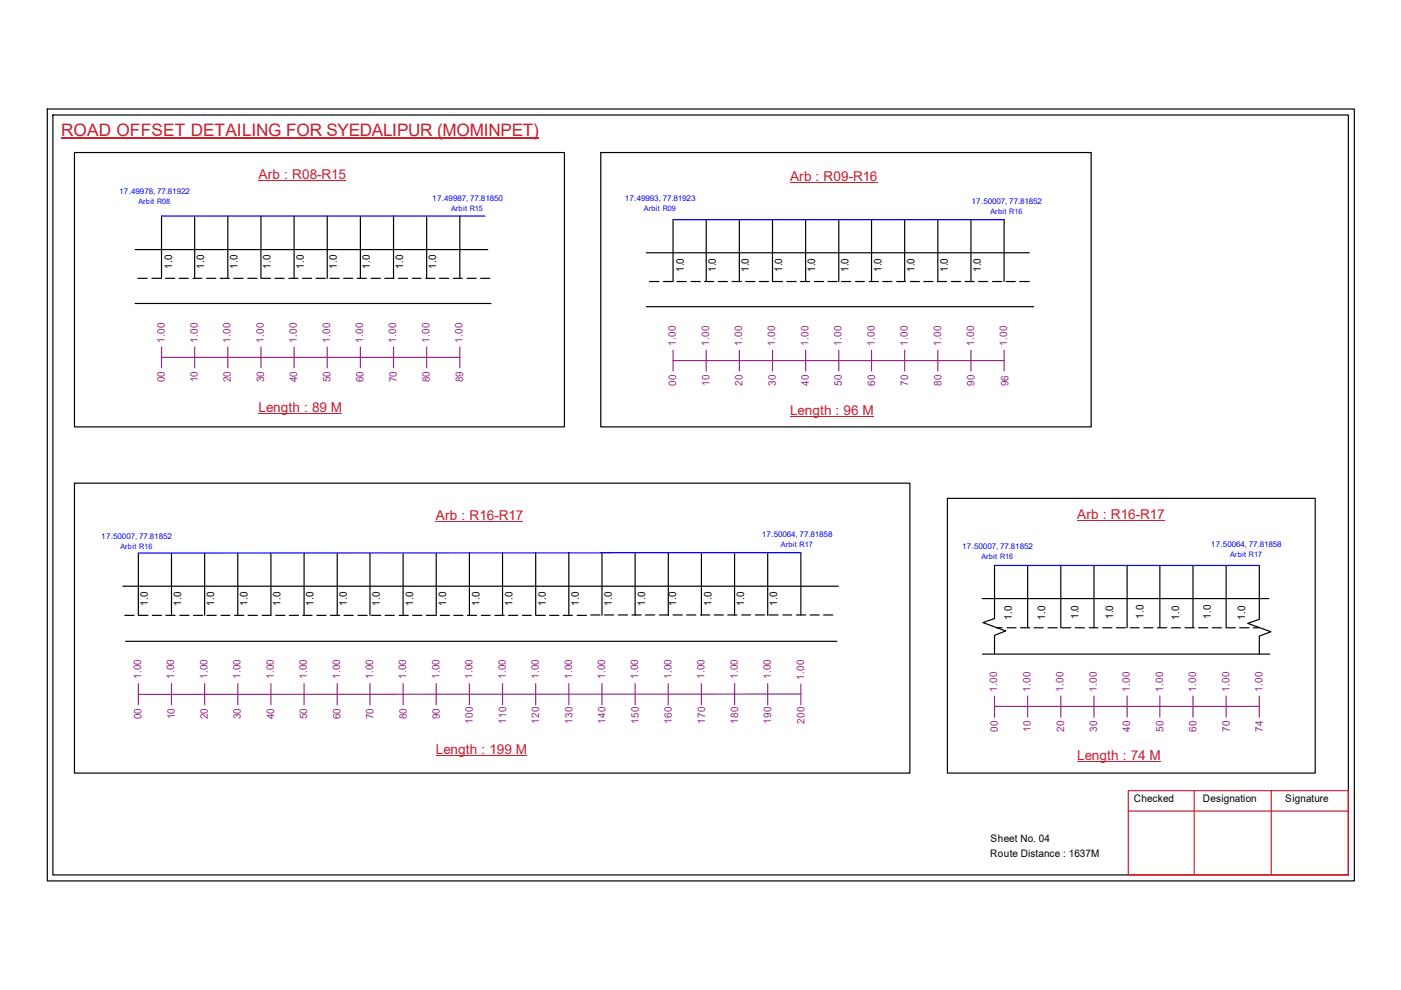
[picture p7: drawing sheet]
<svg xmlns="http://www.w3.org/2000/svg" width="297mm" height="210mm" viewBox="0 0 297 210" stroke-linecap="round" stroke-linejoin="round" font-family="sans-serif">
<g fill="none" stroke="#000" stroke-width=".25">
<path d="M10 23.1h277.1v163.7h-277.1zM11.2 24.4h274.7v161.1h-274.7zM15.8 32.3h103.9v58.2h-103.9zM127.4 32.3h103.9v58.2h-103.9zM28.7 52.9h74.7M29.2 59h2M32.2 59h1.9M34.2 45.8v13.2M35.1 59h1.9M38 59h1.9M40.9 59h1.9M41.3 45.8v13.2"/>
<path d="M43.8 59h2M46.7 59h1.9M48.3 45.8v13.2M49.6 59h1.9M52.5 59h2M55.3 45.8v13.2M55.4 59h2M58.3 59h1.9M61.3 59h1.9M62.4 45.8v13.2M64.1 59h2M67 59h2"/>
<path d="M69.4 45.8v13.2M70 59h1.9M72.9 59h1.9M75.7 59h2M76.4 45.8v13.2M78.7 59h1.9M81.6 59h1.9M83.4 45.8v13.2M84.5 59h1.9M87.4 59h1.9M90.3 59h1.9M90.5 45.8v13.2"/>
<path d="M93.2 59h1.9M96.1 59h1.9M97.5 45.8v13.2M99 59h2M101.9 59h1.9M137 53.6h81.2M137.7 59.7h2M140.7 59.7h1.9M142.7 46.6v13.1M143.5 59.7h2M146.5 59.7h2M149.4 59.7h1.9"/>
<path d="M149.7 46.6v13.1M152.3 59.7h1.9M155.2 59.7h2M156.8 46.6v13.1M158.1 59.7h2M161 59.7h1.9M163.8 46.6v13.1M164 59.7h1.9M166.8 59.7h2M169.7 59.7h2M170.8 46.6v13.1M172.7 59.7h1.9"/>
<path d="M175.6 59.7h1.9M177.8 46.6v13.1M178.4 59.7h2M181.4 59.7h1.9M184.3 59.7h1.9M184.8 46.6v13.1M187.2 59.7h1.9M190.1 59.7h1.9M191.8 46.6v13.1M193 59.7h1.9M195.9 59.7h1.9M198.8 59.7h1.9"/>
<path d="M198.8 46.6v13.1M201.7 59.7h2M204.6 59.7h1.9M205.9 46.6v13.1M207.5 59.7h1.9M210.4 59.7h2M212.9 46.6v13.1M213.3 59.7h2M216.2 59.7h2M28.7 64.3h75.4M137 65h82.2M15.8 102.4h177.1v61.5h-177.1z"/>
<path d="M29.3 117.3v13.2M36.4 117.3v13.2M43.4 117.3v13.2M50.4 117.3v13.2M57.4 117.3v13.2h-1.8M64.5 117.3v13.2M71.5 117.3v13.2M78.4 117.3v13.2M85.5 117.3v13.2M92.5 117.3v13.2M99.5 117.3v13.2M106.5 117.3v13.2"/>
<path d="M113.6 117.3v13.2M120.6 117.3v13.2M127.6 117.3v13.2M134.7 117.3v13.2M141.7 117.3v13.2M148.7 117.3v13.2M155.7 117.3v13.2M162.8 117.3v13.2M169.8 117.2v13.2M200.9 105.7h77.9v58.2h-77.9zM210.9 119.9v7M217.9 119.9v13.2"/>
<path d="M224.9 119.9v13.2M231.9 119.9v13.2M239 119.9v13.2M245.9 119.9v13.2M252.9 119.9v13.2M260 119.9v13.2h1.9M267 119.9v11.4l-2.5 .9 4.9 1.7-2.4 1v3.8M26 124.3h151.8M26.5 130.5h1.9M26.6 136h150.8M29.4 130.5h2M32.3 130.5h1.9"/>
<path d="M35.2 130.5h1.9M38.1 130.5h2M41 130.5h2M43.9 130.5h1.9M46.9 130.5h1.8M49.7 130.5h2M52.6 130.5h2M58.5 130.5h1.9M61.3 130.5h2M64.2 130.5h2M67.2 130.5h1.9M70.1 130.5h1.9"/>
<path d="M72.9 130.5h2M75.9 130.5h1.9M78.8 130.5h1.9M81.7 130.5h1.9M84.6 130.5h2M87.5 130.5h1.9M90.4 130.5h1.9M93.3 130.5h2M96.2 130.5h2M99.1 130.5h1.9M102.1 130.5h1.8M104.9 130.5h2"/>
<path d="M107.8 130.5h2M110.8 130.5h1.8M113.7 130.5h1.9M116.5 130.5h2M119.4 130.5h2M122.4 130.5h1.9M125.3 130.4h1.9M128.1 130.4h2M131.1 130.4h2M134 130.4h1.9M136.9 130.4h1.9M139.8 130.4h2"/>
<path d="M142.7 130.4h1.9M145.6 130.4h1.9M148.5 130.4h2M151.4 130.4h2M154.3 130.4h1.9M157.3 130.4h1.8M160.1 130.4h2M163 130.4h2M166 130.4h1.8M168.9 130.4h1.9M171.7 130.4h2M174.6 130.4h2"/>
<path d="M208.2 126.9h60.8M208.3 138.7h60.9M210.9 126.7v4.4l-2.5 .9 4.8 1.8-2.3 .9v3.8M211.2 133.1h1.3M213.5 133.1h1.9M216.4 133.1h1.9M219.2 133.1h2M222.2 133.1h2M225.1 133.1h1.9M228 133.1h1.9M230.9 133.1h1.9M233.8 133.1h2"/>
<path d="M236.7 133.1h1.9M239.6 133.1h1.9M242.5 133.1h2M245.4 133.1h2M248.4 133.1h1.8M251.2 133.1h2M254.1 133.1h2M257 133.1h1.9M262.8 133.1h2M265.7 133.1h1.3"/>
</g>
<path d="M239.2 167.6h46.7v17.9h-46.7zM239.2 172h46.7M253.2 167.6v17.9M269.5 167.6v17.9" fill="none" stroke="#cc1f26" stroke-width=".25"/>
<path d="M13 29.3h101.3" fill="none" stroke="#cd2027" stroke-width=".25"/>
<path d="M34.2 45.8h68.6M142.7 46.6h70.2M169.8 117.2l-140.5 .1M210.9 119.9h56.1" fill="none" stroke="#00f" stroke-width=".25"/>
<g fill="none" stroke="#93278f" stroke-width=".25">
<path d="M34.2 75.8h63.3M34.2 73.6v4.4M41.3 73.6v4.4M48.3 73.6v4.4M55.3 73.6v4.4M62.4 73.6v4.4M69.4 73.6v4.4M76.4 73.6v4.4M83.4 73.6v4.4M90.5 73.6v4.4M97.5 73.6v4.4M142.7 76.5h70.2"/>
<path d="M142.7 74.3v4.4M149.7 74.3v4.4M156.8 74.3v4.4M163.8 74.3v4.4M170.8 74.3v4.4M177.8 74.3v4.4M184.8 74.3v4.4M191.8 74.3v4.4M198.8 74.3v4.4M205.9 74.3v4.4M212.9 74.3v4.4M29.3 144.9v4.5"/>
<path d="M36.4 144.9v4.5M43.4 144.9v4.5M50.4 144.9v4.5M57.4 144.9v4.5M64.5 144.9v4.5M71.5 144.9v4.5M78.4 144.9v4.5M85.5 144.9v4.5M92.5 144.9v4.5M99.5 144.9v4.5M106.5 144.9v4.5M113.6 144.9v4.5"/>
<path d="M120.6 144.9v4.5M127.6 144.9v4.5M134.7 144.9v4.5M141.7 144.9v4.5M148.7 144.9v4.5M155.7 144.9v4.5M162.8 144.9v4.5M169.8 147.2h-140.5M169.8 145v4.4M210.9 149.8h56.1M210.9 147.6v4.5M217.9 147.6v4.5"/>
<path d="M224.9 147.6v4.5M231.9 147.6v4.5M239 147.6v4.5M245.9 147.6v4.5M252.9 147.6v4.5M260 147.6v4.5M267 147.6v4.5"/>
</g>
<path d="M54.8 38.4h18.5M167.5 38.7h18.5M54.8 87.7h17.6M167.5 88.2h17.6M92.4 110.5h18.5M228.4 110.3h18.4M92.4 160.1h19.2M228.4 161.5h17.6" fill="none" stroke="#cd2027" stroke-width=".21"/>
<text font-size="3.6" fill="#cd2027" x="13" y="28.9">ROAD OFFSET DETAILING FOR SYEDALIPUR (MOMINPET)</text>
<g font-size="2.9" fill="#cd2027">
<text x="54.8" y="38">Arb : R08-R15</text>
<text x="167.5" y="38.4">Arb : R09-R16</text>
<text x="54.8" y="87.4">Length : 89 M</text>
<text x="167.5" y="87.9">Length : 96 M</text>
<text x="92.4" y="110.2">Arb : R16-R17</text>
<text x="228.4" y="110">Arb : R16-R17</text>
<text x="92.4" y="159.8">Length : 199 M</text>
<text x="228.4" y="161.1">Length : 74 M</text>
</g>
<g font-size="2.2">
<text x="36.5" y="57.1" transform="rotate(-90 36.5 57.1)">1.0</text>
<text x="43.3" y="57.1" transform="rotate(-90 43.3 57.1)">1.0</text>
<text x="50.3" y="57.1" transform="rotate(-90 50.3 57.1)">1.0</text>
<text x="57.4" y="57.1" transform="rotate(-90 57.4 57.1)">1.0</text>
<text x="64.4" y="57.1" transform="rotate(-90 64.4 57.1)">1.0</text>
<text x="71.4" y="57.1" transform="rotate(-90 71.4 57.1)">1.0</text>
<text x="78.4" y="57.1" transform="rotate(-90 78.4 57.1)">1.0</text>
<text x="85.5" y="57.1" transform="rotate(-90 85.5 57.1)">1.0</text>
<text x="92.5" y="57.1" transform="rotate(-90 92.5 57.1)">1.0</text>
<text x="145" y="57.7" transform="rotate(-90 145 57.7)">1.0</text>
<text x="151.8" y="57.7" transform="rotate(-90 151.8 57.7)">1.0</text>
<text x="158.8" y="57.7" transform="rotate(-90 158.8 57.7)">1.0</text>
<text x="165.8" y="57.7" transform="rotate(-90 165.8 57.7)">1.0</text>
<text x="172.8" y="57.7" transform="rotate(-90 172.8 57.7)">1.0</text>
<text x="179.9" y="57.7" transform="rotate(-90 179.9 57.7)">1.0</text>
<text x="186.9" y="57.7" transform="rotate(-90 186.9 57.7)">1.0</text>
<text x="193.9" y="57.7" transform="rotate(-90 193.9 57.7)">1.0</text>
<text x="201" y="57.7" transform="rotate(-90 201 57.7)">1.0</text>
<text x="208" y="57.7" transform="rotate(-90 208 57.7)">1.0</text>
<text x="31.4" y="128.5" transform="rotate(-90 31.4 128.5)">1.0</text>
<text x="38.4" y="128.5" transform="rotate(-90 38.4 128.5)">1.0</text>
<text x="45.4" y="128.5" transform="rotate(-90 45.4 128.5)">1.0</text>
<text x="52.4" y="128.5" transform="rotate(-90 52.4 128.5)">1.0</text>
<text x="59.5" y="128.5" transform="rotate(-90 59.5 128.5)">1.0</text>
<text x="66.5" y="128.5" transform="rotate(-90 66.5 128.5)">1.0</text>
<text x="73.5" y="128.5" transform="rotate(-90 73.5 128.5)">1.0</text>
<text x="80.6" y="128.5" transform="rotate(-90 80.6 128.5)">1.0</text>
<text x="87.6" y="128.5" transform="rotate(-90 87.6 128.5)">1.0</text>
<text x="94.6" y="128.5" transform="rotate(-90 94.6 128.5)">1.0</text>
<text x="101.6" y="128.5" transform="rotate(-90 101.6 128.5)">1.0</text>
<text x="108.7" y="128.5" transform="rotate(-90 108.7 128.5)">1.0</text>
<text x="115.7" y="128.5" transform="rotate(-90 115.7 128.5)">1.0</text>
<text x="122.7" y="128.5" transform="rotate(-90 122.7 128.5)">1.0</text>
<text x="129.7" y="128.5" transform="rotate(-90 129.7 128.5)">1.0</text>
<text x="136.8" y="128.5" transform="rotate(-90 136.8 128.5)">1.0</text>
<text x="143.4" y="128.5" transform="rotate(-90 143.4 128.5)">1.0</text>
<text x="150.8" y="128.5" transform="rotate(-90 150.8 128.5)">1.0</text>
<text x="157.8" y="128.5" transform="rotate(-90 157.8 128.5)">1.0</text>
<text x="164.8" y="128.5" transform="rotate(-90 164.8 128.5)">1.0</text>
<text x="214.5" y="131.5" transform="rotate(-90 214.5 131.5)">1.0</text>
<text x="221.6" y="131.4" transform="rotate(-90 221.6 131.4)">1.0</text>
<text x="228.6" y="131.3" transform="rotate(-90 228.6 131.3)">1.0</text>
<text x="236" y="131.3" transform="rotate(-90 236 131.3)">1.0</text>
<text x="242.4" y="131.2" transform="rotate(-90 242.4 131.2)">1.0</text>
<text x="250" y="131.4" transform="rotate(-90 250 131.4)">1.0</text>
<text x="256.7" y="131.2" transform="rotate(-90 256.7 131.2)">1.0</text>
<text x="264" y="131.5" transform="rotate(-90 264 131.5)">1.0</text>
<text x="240.4" y="170.1">Checked</text>
<text x="255.1" y="170.1">Designation</text>
<text x="272.5" y="170.1">Signature</text>
<text x="210" y="178.6">Sheet No. 04</text>
<text x="209.9" y="181.7">Route Distance : 1637M</text>
</g>
<g font-size="2.2" fill="#93278f">
<text x="34.9" y="72.6" transform="rotate(-90 34.9 72.6)">1.00</text>
<text x="41.9" y="72.6" transform="rotate(-90 41.9 72.6)">1.00</text>
<text x="48.9" y="72.6" transform="rotate(-90 48.9 72.6)">1.00</text>
<text x="55.9" y="72.6" transform="rotate(-90 55.9 72.6)">1.00</text>
<text x="62.9" y="72.6" transform="rotate(-90 62.9 72.6)">1.00</text>
<text x="70" y="72.6" transform="rotate(-90 70 72.6)">1.00</text>
<text x="77" y="72.6" transform="rotate(-90 77 72.6)">1.00</text>
<text x="84" y="72.6" transform="rotate(-90 84 72.6)">1.00</text>
<text x="91.1" y="72.6" transform="rotate(-90 91.1 72.6)">1.00</text>
<text x="98.1" y="72.6" transform="rotate(-90 98.1 72.6)">1.00</text>
<text x="143.3" y="73.3" transform="rotate(-90 143.3 73.3)">1.00</text>
<text x="150.3" y="73.3" transform="rotate(-90 150.3 73.3)">1.00</text>
<text x="157.3" y="73.3" transform="rotate(-90 157.3 73.3)">1.00</text>
<text x="164.4" y="73.3" transform="rotate(-90 164.4 73.3)">1.00</text>
<text x="171.4" y="73.3" transform="rotate(-90 171.4 73.3)">1.00</text>
<text x="178.4" y="73.3" transform="rotate(-90 178.4 73.3)">1.00</text>
<text x="185.5" y="73.3" transform="rotate(-90 185.5 73.3)">1.00</text>
<text x="192.5" y="73.3" transform="rotate(-90 192.5 73.3)">1.00</text>
<text x="199.5" y="73.3" transform="rotate(-90 199.5 73.3)">1.00</text>
<text x="206.5" y="73.3" transform="rotate(-90 206.5 73.3)">1.00</text>
<text x="213.6" y="73.3" transform="rotate(-90 213.6 73.3)">1.00</text>
<text x="34.9" y="81" transform="rotate(-90 34.9 81)">00</text>
<text x="41.9" y="81" transform="rotate(-90 41.9 81)">10</text>
<text x="49" y="81" transform="rotate(-90 49 81)">20</text>
<text x="56" y="81" transform="rotate(-90 56 81)">30</text>
<text x="63" y="81" transform="rotate(-90 63 81)">40</text>
<text x="70.1" y="81" transform="rotate(-90 70.1 81)">50</text>
<text x="77.1" y="81" transform="rotate(-90 77.1 81)">60</text>
<text x="84.1" y="81" transform="rotate(-90 84.1 81)">70</text>
<text x="91.1" y="81" transform="rotate(-90 91.1 81)">80</text>
<text x="98.2" y="81" transform="rotate(-90 98.2 81)">89</text>
<text x="143.4" y="81.8" transform="rotate(-90 143.4 81.8)">00</text>
<text x="150.4" y="81.8" transform="rotate(-90 150.4 81.8)">10</text>
<text x="157.4" y="81.8" transform="rotate(-90 157.4 81.8)">20</text>
<text x="164.5" y="81.8" transform="rotate(-90 164.5 81.8)">30</text>
<text x="171.5" y="81.8" transform="rotate(-90 171.5 81.8)">40</text>
<text x="178.5" y="81.8" transform="rotate(-90 178.5 81.8)">50</text>
<text x="185.5" y="81.8" transform="rotate(-90 185.5 81.8)">60</text>
<text x="192.6" y="81.8" transform="rotate(-90 192.6 81.8)">70</text>
<text x="199.6" y="81.8" transform="rotate(-90 199.6 81.8)">80</text>
<text x="206.6" y="81.8" transform="rotate(-90 206.6 81.8)">90</text>
<text x="213.8" y="81.9" transform="rotate(-90 213.8 81.9)">96</text>
<text x="29.9" y="144" transform="rotate(-90 29.9 144)">1.00</text>
<text x="37" y="144" transform="rotate(-90 37 144)">1.00</text>
<text x="44" y="144" transform="rotate(-90 44 144)">1.00</text>
<text x="51" y="144" transform="rotate(-90 51 144)">1.00</text>
<text x="58" y="144" transform="rotate(-90 58 144)">1.00</text>
<text x="65.1" y="144" transform="rotate(-90 65.1 144)">1.00</text>
<text x="72.1" y="144" transform="rotate(-90 72.1 144)">1.00</text>
<text x="79.1" y="144" transform="rotate(-90 79.1 144)">1.00</text>
<text x="86.1" y="144" transform="rotate(-90 86.1 144)">1.00</text>
<text x="93.2" y="144" transform="rotate(-90 93.2 144)">1.00</text>
<text x="100.2" y="144" transform="rotate(-90 100.2 144)">1.00</text>
<text x="107.2" y="144" transform="rotate(-90 107.2 144)">1.00</text>
<text x="114.3" y="144" transform="rotate(-90 114.3 144)">1.00</text>
<text x="121.3" y="144" transform="rotate(-90 121.3 144)">1.00</text>
<text x="128.3" y="144" transform="rotate(-90 128.3 144)">1.00</text>
<text x="135.3" y="144" transform="rotate(-90 135.3 144)">1.00</text>
<text x="142.4" y="144" transform="rotate(-90 142.4 144)">1.00</text>
<text x="149.4" y="144" transform="rotate(-90 149.4 144)">1.00</text>
<text x="156.4" y="144" transform="rotate(-90 156.4 144)">1.00</text>
<text x="163.4" y="144" transform="rotate(-90 163.4 144)">1.00</text>
<text x="170.5" y="144.1" transform="rotate(-90 170.5 144.1)">1.00</text>
<text x="211.5" y="146.6" transform="rotate(-90 211.5 146.6)">1.00</text>
<text x="218.5" y="146.6" transform="rotate(-90 218.5 146.6)">1.00</text>
<text x="225.5" y="146.6" transform="rotate(-90 225.5 146.6)">1.00</text>
<text x="232.5" y="146.6" transform="rotate(-90 232.5 146.6)">1.00</text>
<text x="239.6" y="146.6" transform="rotate(-90 239.6 146.6)">1.00</text>
<text x="246.6" y="146.6" transform="rotate(-90 246.6 146.6)">1.00</text>
<text x="253.6" y="146.6" transform="rotate(-90 253.6 146.6)">1.00</text>
<text x="260.6" y="146.6" transform="rotate(-90 260.6 146.6)">1.00</text>
<text x="267.7" y="146.6" transform="rotate(-90 267.7 146.6)">1.00</text>
<text x="30" y="152.5" transform="rotate(-90 30 152.5)">00</text>
<text x="37" y="152.5" transform="rotate(-90 37 152.5)">10</text>
<text x="44.1" y="152.5" transform="rotate(-90 44.1 152.5)">20</text>
<text x="51.1" y="152.5" transform="rotate(-90 51.1 152.5)">30</text>
<text x="58.1" y="152.5" transform="rotate(-90 58.1 152.5)">40</text>
<text x="65.1" y="152.5" transform="rotate(-90 65.1 152.5)">50</text>
<text x="72.2" y="152.5" transform="rotate(-90 72.2 152.5)">60</text>
<text x="79.2" y="152.5" transform="rotate(-90 79.2 152.5)">70</text>
<text x="86.2" y="152.5" transform="rotate(-90 86.2 152.5)">80</text>
<text x="93.3" y="152.5" transform="rotate(-90 93.3 152.5)">90</text>
<text x="100.3" y="153.5" transform="rotate(-90 100.3 153.5)">100</text>
<text x="107.3" y="153.5" transform="rotate(-90 107.3 153.5)">110</text>
<text x="114.3" y="153.5" transform="rotate(-90 114.3 153.5)">120</text>
<text x="121.4" y="153.5" transform="rotate(-90 121.4 153.5)">130</text>
<text x="128.4" y="153.5" transform="rotate(-90 128.4 153.5)">140</text>
<text x="135.4" y="153.5" transform="rotate(-90 135.4 153.5)">150</text>
<text x="142.4" y="153.5" transform="rotate(-90 142.4 153.5)">160</text>
<text x="149.5" y="153.5" transform="rotate(-90 149.5 153.5)">170</text>
<text x="156.5" y="153.5" transform="rotate(-90 156.5 153.5)">180</text>
<text x="163.5" y="153.5" transform="rotate(-90 163.5 153.5)">190</text>
<text x="170.6" y="153.5" transform="rotate(-90 170.6 153.5)">200</text>
<text x="211.5" y="155.1" transform="rotate(-90 211.5 155.1)">00</text>
<text x="218.6" y="155.1" transform="rotate(-90 218.6 155.1)">10</text>
<text x="225.6" y="155.1" transform="rotate(-90 225.6 155.1)">20</text>
<text x="232.6" y="155.1" transform="rotate(-90 232.6 155.1)">30</text>
<text x="239.6" y="155.1" transform="rotate(-90 239.6 155.1)">40</text>
<text x="246.7" y="155.1" transform="rotate(-90 246.7 155.1)">50</text>
<text x="253.7" y="155.1" transform="rotate(-90 253.7 155.1)">60</text>
<text x="260.7" y="155.1" transform="rotate(-90 260.7 155.1)">70</text>
<text x="267.8" y="155.1" transform="rotate(-90 267.8 155.1)">74</text>
</g>
<g font-size="1.7" fill="#00f">
<text x="25.3" y="41.2">17.49978, 77.81922</text>
<text x="91.6" y="42.7">17.49987, 77.81850</text>
<text x="132.5" y="42.6">17.49993, 77.81923</text>
<text x="205.9" y="43.2">17.50007, 77.81852</text>
<text x="161.5" y="114">17.50064, 77.81858</text>
<text x="21.5" y="114.2">17.50007, 77.81852</text>
<text x="204" y="116.3">17.50007, 77.81852</text>
<text x="256.7" y="116.1">17.50064, 77.81858</text>
</g>
<g font-size="1.6" fill="#00f">
<text x="29.3" y="43.3">Arbit R08</text>
<text x="95.6" y="44.8">Arbit R15</text>
<text x="136.5" y="44.8">Arbit R09</text>
<text x="210" y="45.3">Arbit R16</text>
<text x="25.5" y="116.3">Arbit R16</text>
<text x="165.6" y="116.1">Arbit R17</text>
<text x="208.1" y="118.4">Arbit R16</text>
<text x="260.8" y="118.2">Arbit R17</text>
</g>
</svg>
